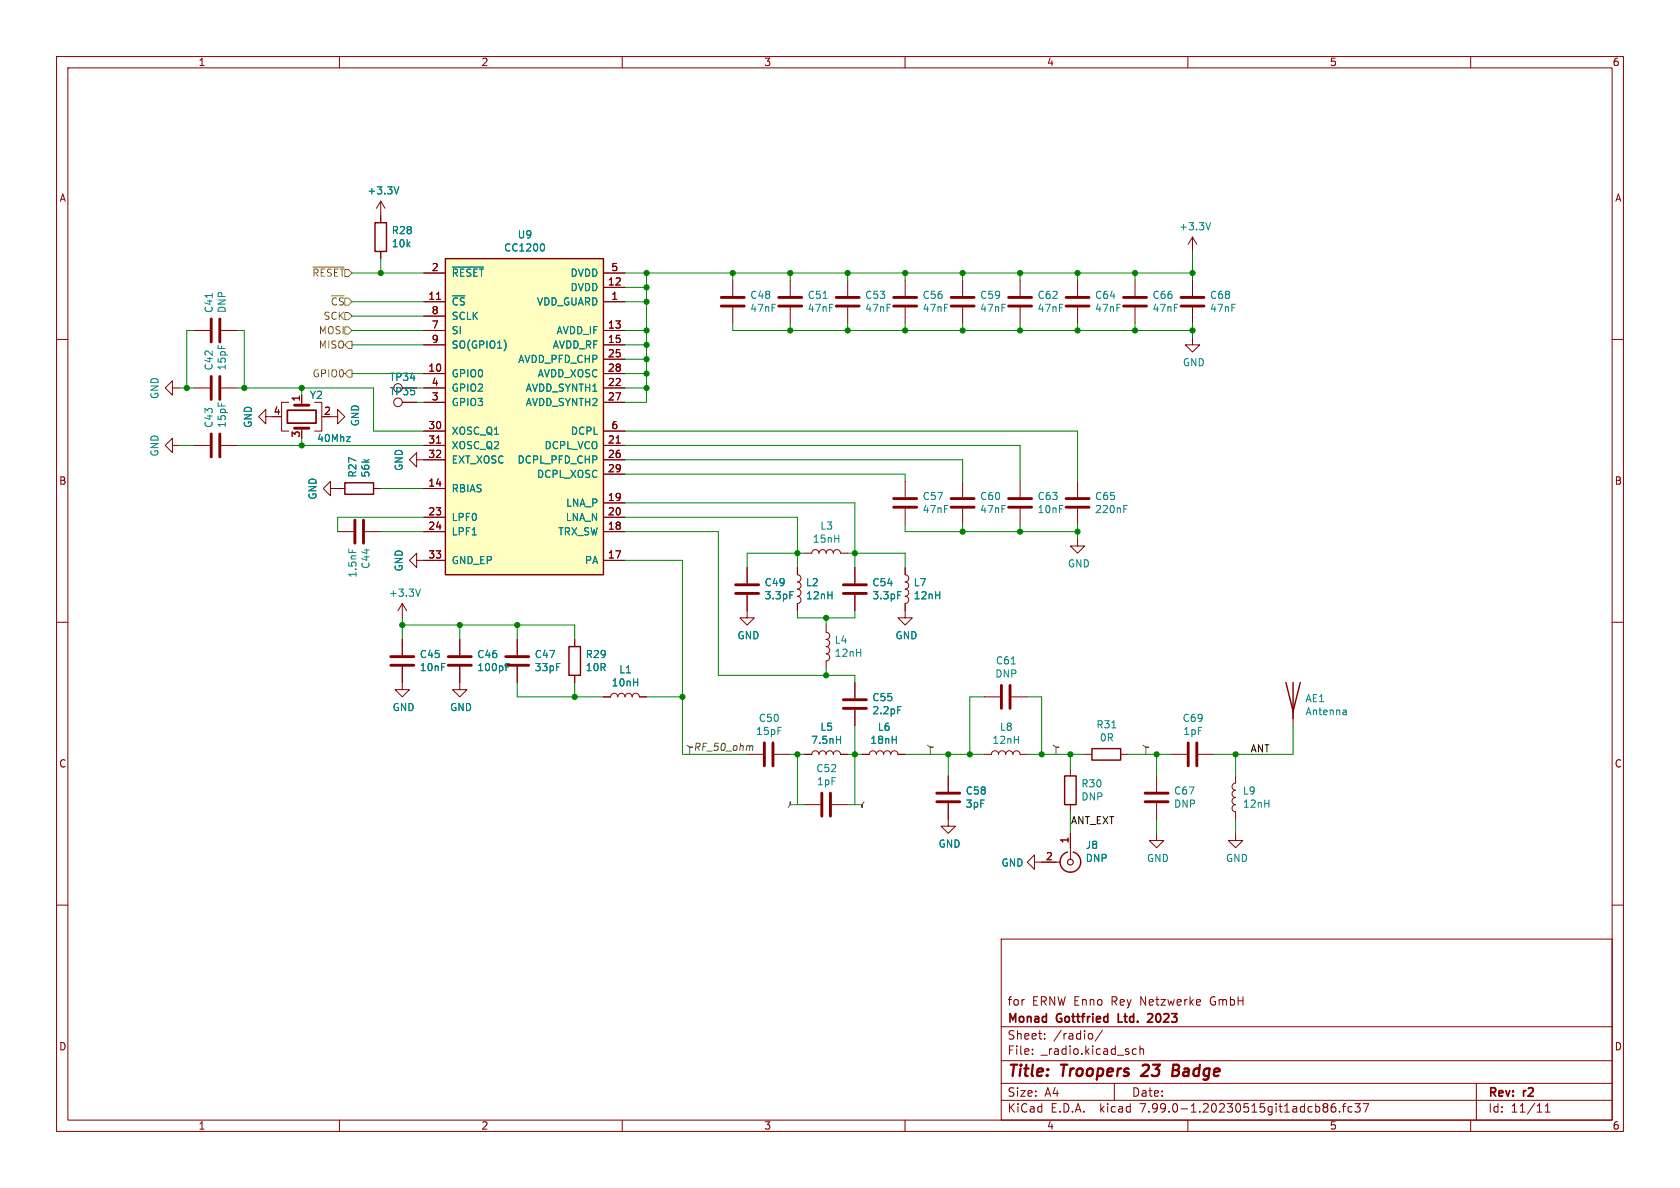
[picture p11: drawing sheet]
<svg xmlns="http://www.w3.org/2000/svg" width="297mm" height="210mm" viewBox="0 0 297 210" stroke-linecap="round" stroke-linejoin="round" font-family="sans-serif">
<g fill="none" stroke="#840000" stroke-width=".18">
<path d="M10 10h277v190h-277zM12 12h273v186h-273zM60 10v2M110 10v2M160 10v2M210 10v2M260 10v2M67.3 35.6l-.8 1.2M67.3 35.6v3.8M67.3 35.6l.8 1.2M10 60h2M34.3 58.4h2.8"/>
<path d="M39.1 58.4h2.8M67.3 44.5v1.2M74.9 53.3h3.8M74.9 58.4h3.8M74.9 48.3h3.8M74.9 55.9h3.8M77.2 52.9h.7M106.7 53.3h3.8M106.7 50.8h3.8M106.7 58.4h3.8M106.7 48.3h3.8M129.5 49.5v2.8"/>
<path d="M129.5 54.4v2.8M139.7 49.5v2.8M139.7 54.4v2.8M149.9 49.5v2.8M149.9 54.4v2.8M160 49.5v2.8M160 54.4v2.8M170.2 49.5v2.8M170.2 54.4v2.8M180.3 49.5v2.8M180.3 54.4v2.8M190.5 49.5v2.8"/>
<path d="M190.5 54.4v2.8M200.7 49.5v2.8M200.7 54.4v2.8M210.8 59.7v1.3h1.3l-1.3 1.2-1.3-1.2h1.3M210.8 41.9l-.7 1.3M210.8 41.9v2.6M210.8 49.5v2.8M210.8 54.4v2.8M210.8 41.9l.8 1.3M285 60h2M30.5 78.7v-1.2l-1.3 1.2 1.3 1.3v-1.3h1.2M30.5 68.6v-1.3l-1.3 1.3 1.3 1.3v-1.3h1.2"/>
<path d="M34.3 78.7h2.8M34.3 68.6h2.8M39.1 78.7h2.8M39.1 68.6h2.8M47 73.7v-1.3l-1.3 1.3 1.3 1.2v-1.2h1.3M49.5 73.7h.3M51.1 71.1h-1.3v5.1h1.3M53.3 69.9v1.7M53.3 75.7v.5M55.6 71.1h1.3v5.1h-1.3M58.4 73.7h1.3v-1.3l1.3 1.3-1.3 1.2v-1.2M71.1 68.6h2.6"/>
<path d="M71.1 71.1h2.6M74.9 66h3.8M74.9 61h3.8M74.9 78.7h3.8M74.9 68.6h3.8M74.9 71.1h3.8M74.9 76.2h3.8M77.2 78.3h.7M106.7 66h3.8M106.7 61h3.8M106.7 78.7h3.8M106.7 68.6h3.8"/>
<path d="M106.7 63.5h3.8M106.7 71.1h3.8M106.7 76.2h3.8M108.9 78.3h.8M58.4 86.4v-1.3l-1.3 1.3 1.3 1.2v-1.2h2.6M59.7 94h2.8M64.5 94h2.8M66 86.4h1.3M73.7 99.1v-1.3l-1.3 1.3 1.3 1.2v-1.2h5M73.7 81.3v-1.3l-1.3 1.3 1.3 1.3v-1.3h5M74.9 86.4h3.8M74.9 94h3.8"/>
<path d="M74.9 91.4h3.8M106.7 99.1h3.8M106.7 94h3.8M106.7 88.9h3.8M106.7 91.4h3.8M106.7 81.3h3.8M106.7 83.8h3.8M142.2 97.8h1.3a.64 .64 0 0 1 .6-.6 .64 .64 0 0 1 .7 .6 .64 .64 0 0 1 .6-.6 .64 .64 0 0 1 .6 .6 .64 .64 0 0 1 .7-.6 .64 .64 0 0 1 .6 .6 .64 .64 0 0 1 .7-.6 .64 .64 0 0 1 .6 .6h1.3M160 85.1v2.8M160 89.9v2.8M170.2 85.1v2.8M170.2 89.9v2.8"/>
<path d="M180.3 85.1v2.8M180.3 89.9v2.8M190.5 95.3v1.2h1.3l-1.3 1.3-1.3-1.3h1.3M190.5 85.1v2.8M190.5 89.9v2.8M10 110h2M71.1 117.9v4h1.3l-1.3 1.3-1.3-1.3h1.3M71.1 106.7l-.7 1.3M71.1 106.7v2.5M71.1 113v2.8M71.1 106.7l.8 1.3M81.3 117.9v4h1.2l-1.2 1.3-1.3-1.3h1.3"/>
<path d="M81.3 113v2.8M91.4 113v2.8M91.4 117.9v2.8M101.6 113v1.3M101.6 119.4v1.3M132.1 105.2v4h1.2l-1.2 1.3-1.3-1.3h1.3M132.1 100.3v2.8M141 100.3v1.3a.64 .64 0 0 1 .6 .6 .64 .64 0 0 1-.6 .7 .64 .64 0 0 1 .6 .6 .64 .64 0 0 1-.6 .6 .64 .64 0 0 1 .6 .7 .64 .64 0 0 1-.6 .6 .64 .64 0 0 1 .6 .6 .64 .64 0 0 1-.6 .7v1.3M146 110.5v1.3a.64 .64 0 0 1 .7 .6 .64 .64 0 0 1-.7 .6 .64 .64 0 0 1 .7 .7 .64 .64 0 0 1-.7 .6 .64 .64 0 0 1 .7 .6 .64 .64 0 0 1-.7 .7 .64 .64 0 0 1 .7 .6 .64 .64 0 0 1-.7 .6v1.3M151.1 100.3v2.8M151.1 105.2v2.8M160 100.3v1.3a.64 .64 0 0 1 .7 .6 .64 .64 0 0 1-.7 .7 .64 .64 0 0 1 .7 .6 .64 .64 0 0 1-.7 .6 .64 .64 0 0 1 .7 .7 .64 .64 0 0 1-.7 .6 .64 .64 0 0 1 .7 .6 .64 .64 0 0 1-.7 .7v2.5h1.3l-1.3 1.3-1.3-1.3h1.3"/>
<path d="M285 110h2M106.7 123.2h1.2a.64 .64 0 0 1 .7-.6 .64 .64 0 0 1 .6 .6 .64 .64 0 0 1 .7-.6 .64 .64 0 0 1 .6 .6 .64 .64 0 0 1 .6-.6 .64 .64 0 0 1 .7 .6 .64 .64 0 0 1 .6-.6 .64 .64 0 0 1 .6 .6h1.3M132.1 133.4h2.8M136.9 133.4h2.8M142.2 133.4h1.3a.64 .64 0 0 1 .6-.7 .64 .64 0 0 1 .7 .7 .64 .64 0 0 1 .6-.7 .64 .64 0 0 1 .6 .7 .64 .64 0 0 1 .7-.7 .64 .64 0 0 1 .6 .7 .64 .64 0 0 1 .7-.7 .64 .64 0 0 1 .6 .7h1.3M151.1 120.7v2.7M151.1 125.5v2.8M152.4 133.4h1.3a.64 .64 0 0 1 .6-.7 .64 .64 0 0 1 .6 .7 .64 .64 0 0 1 .7-.7 .64 .64 0 0 1 .6 .7 .64 .64 0 0 1 .6-.7 .64 .64 0 0 1 .7 .7 .64 .64 0 0 1 .6-.7 .64 .64 0 0 1 .6 .7h1.3M167.6 137.2v2.8M174 133.4h1.3a.64 .64 0 0 1 .6-.7 .64 .64 0 0 1 .6 .7 .64 .64 0 0 1 .7-.7 .64 .64 0 0 1 .6 .7 .64 .64 0 0 1 .6-.7 .64 .64 0 0 1 .7 .7 .64 .64 0 0 1 .6-.7 .64 .64 0 0 1 .6 .7h1.3M174 123.2h2.8M178.8 123.2h2.8"/>
<path d="M189.2 135.9v1.3M191.8 133.4h1.2M198.1 133.4h1.3M204.5 137.2v2.8M207 133.4h2.8M211.8 133.4h2.8M218.4 137.2v1.2a.64 .64 0 0 0-.6 .7 .64 .64 0 0 0 .6 .6 .64 .64 0 0 0-.6 .6 .64 .64 0 0 0 .6 .7 .64 .64 0 0 0-.6 .6 .64 .64 0 0 0 .6 .6 .64 .64 0 0 0-.6 .7 .64 .64 0 0 0 .6 .6v1.3M228.6 125.7v2.6M10 160h2M142.2 142.2h2.8M147.1 142.2h2.8M167.6 142v4.1h1.3l-1.3 1.2-1.2-1.2h1.2"/>
<path d="M182.9 152.4v-1.3l-1.3 1.3 1.3 1.3v-1.3h4.6M189.2 142.2v1.3M189.2 147.3v4.6M204.5 147.3v1.3h1.2l-1.2 1.3-1.3-1.3h1.3M204.5 142v2.8M218.4 147.3v1.3h1.3l-1.3 1.3-1.2-1.3h1.2M285 160h2M177 166h108v32h-108zM212 176.7l.2 .4-.7 .1M212.2 177.6l-.2 .1M60 198v2M110 198v2"/>
<path d="M160 198v2M177 194.5h108M177 191.5h108M177 187.5h108M177 181.5h108M182.5 186.3v.1M182.5 185.5v.1M184.7 183.6v.1M184.7 182.8v.1M192.7 182.7l.3 .1 .2 .2-.1 .6-.4 .1M194.9 182.1l-1.3 2M197 191.5v3"/>
<path d="M200.2 186.3l.3 .1 .4-.1M200.9 185.5l-.4-.1-.3 .1M201.5 185.5l.2-.1 .4 .1 .1 .9M201.5 184.9v1.5M210 198v2M234.5 195.1l.2 .3-.2 .3 .2 .2v.4l-.2 .3M236 195.1a.59 .59 0 0 0-.7 .6v.6l.2 .2 .4 .1 .2-.1 .1-.5-.2-.3h-.4l-.3 .3M236.8 196.5v.1M237.3 195.6h.6M237.9 195.1l-.4 .2v1.3M239 195.7l-.4-.1-.3 .3v.4l.2 .2h.5M239.5 195.1h1l-.5 .6 .4 .1v.7l-.2 .1h-.5l-.2-.1"/>
<path d="M241 195.1h1l-.7 1.5M260 198v2M261 191.5v6.5M271.7 196.6h.9M273.2 196.6h.8M273.2 195.5l.4-.4v1.5"/>
<circle cx="70.4" cy="71.1" r=".76"/>
<circle cx="70.4" cy="68.6" r=".76"/>
</g>
<path d="M207.3 189.2h.7M208.1 188.2h-.6l-.3 2h.8" fill="none" stroke="#840000" stroke-width=".4"/>
<path d="M50.8 72.5h5.1v2.3h-5.1zM203.1 179.2l-.2 .1M203.7 179.8l-.9 .9h1" fill="none" stroke="#840000" stroke-width=".3"/>
<g fill="none" stroke="#840000" stroke-width=".51">
<path d="M37.3 56.4v4.1M38.9 56.4v4.1M127.5 54.1h4.1M127.5 52.6h4.1M137.7 54.1h4M137.7 52.6h4M147.8 54.1h4.1M147.8 52.6h4.1M158 54.1h4.1M158 52.6h4.1M168.1 54.1h4.1M168.1 52.6h4.1"/>
<path d="M178.3 54.1h4.1M178.3 52.6h4.1M188.5 54.1h4M188.5 52.6h4M198.6 54.1h4.1M198.6 52.6h4.1M208.8 54.1h4.1M208.8 52.6h4.1M37.3 66.5v4.1M37.3 76.7v4.1M38.9 66.5v4.1M38.9 76.7v4.1"/>
<path d="M52.1 71.6h2.5M52.1 75.7h2.5M62.7 91.9v4.1M64.3 91.9v4.1M158 89.7h4.1M158 88.1h4.1M168.1 89.7h4.1M168.1 88.1h4.1M178.3 89.7h4.1M178.3 88.1h4.1M188.5 89.7h4M188.5 88.1h4"/>
<path d="M69.1 117.6h4.1M69.1 116.1h4.1M79.2 117.6h4.1M79.2 116.1h4.1M89.4 117.6h4.1M89.4 116.1h4.1M130 104.9h4.1M130 103.4h4.1M149.1 104.9h4.1M149.1 103.4h4.1M135.1 131.3v4.1M136.7 131.3v4.1"/>
<path d="M149.1 125.2h4.1M149.1 123.7h4.1M177 121.2v4M178.6 121.2v4M210.1 131.3v4.1M211.6 131.3v4.1M145.3 140.2v4.1M146.8 140.2v4.1M165.6 141.7h4.1M165.6 140.2h4.1M202.4 141.7h4.1M202.4 140.2h4.1"/>
</g>
<g fill="none" stroke="#008484" stroke-width=".18">
<path d="M69.7 33l.4 1.3 .4-1.3M213.2 39.4l.4 1.2 .4-1.2M37.5 51.9v.7M80 47.2h5.5M96 43.1a.79 .79 0 0 1 0 1.3M136.5 53.8h.6M145.5 52.8h.7M146.7 53.8h.6M156.8 53.8h.6M167 53.8h.6M177.1 53.8h.6M187.3 53.8h.6"/>
<path d="M197.5 53.8h.6M207.6 53.8h.6M217.8 53.8h.6M38.6 61v.6M38.6 71.2v.6M61.3 77.2h.6l-.6 .8h.6M89.4 60.5l.1 .4-.1 .8M61.7 97.1v.6M147.6 95.2h.7M148.3 94.6v1.3M167 89.4h.6M177.1 89.4h.6"/>
<path d="M187.3 89.4h.6M198.7 89.4h.6M198.7 90h.4M73.5 104.1l.4 1.3 .4-1.3M78.1 117.3h.6M89.5 117.3h.6M89.5 117.9h.4M98.4 117.3h.6M112.7 120v1.3M139.6 104.6h.7M146.4 105.2h.7M147.1 104.6v1.3"/>
<path d="M151.4 115.4h.8M152.2 114.8v1.2M158.7 104.6h.6M165.4 105.2h.7M166.1 104.6v1.3M178.8 117.4h.7M112 120.6h.7M137.5 128.6h.6M147.9 130.7h.7M148.6 130.1v1.3M157.7 130.7h.8M158.5 130.1v1.3"/>
<path d="M158.7 124.9h.6M179.3 130.7h.7M180 130.1v1.3M196.6 128.7h.7M237.6 125.5h.2l.2 .2v.7M238 126.3l-.4 .1M238 125.8l-.4 .1M223.6 142h.7M224.3 141.4v1.3"/>
</g>
<path d="M66.3 39.4h2v5.1h-2zM78.7 45.7h28v55.9h-28zM61 85.3h5v2.1h-5zM100.6 114.3h2v5.1h-2zM188.2 137.2h2v5h-2zM193 132.3h5.1v2.1h-5.1zM227.3 120.7l1.3 5 1.3-5M228.6 120.7v6.3M188.7 150.6a1.81 1.81 0 0 0-.9 2.8 1.81 1.81 0 0 0 2.9 0 1.81 1.81 0 0 0-1-2.8" fill="none" stroke="#840000" stroke-width=".25"/>
<circle cx="189.2" cy="152.4" r=".51" fill="none" stroke="#840000" stroke-width=".2"/>
<path d="M78.7 45.7h28v55.9h-28z" fill="#ffffc2" stroke="#ffffc2" stroke-width=".18"/>
<path d="M121.4 131.7l.5 .4h.5h-.5v1.3M132.8 131.8l.3 .2-.1 .7M164 131.7l.5 .4h.5h-.5v1.3M186.2 131.7l.5 .4h.5h-.5v1.3M202.1 131.7l.5 .4h.5h-.5v1.3M141 142.2h-1.3v-.5v.5l-.4 .5M152.8 141.7l-.4 .5v.5v-.5h-1.3" fill="none" stroke="#484848" stroke-width=".18"/>
<path d="M55.3 47.2h5.5M61 57.8h.6l.6 .6-.6 .7h-.6zM61 55.2h.6l.6 .7-.6 .6h-.6zM61.6 60.3h.6v1.3h-.6l-.6-.6zM61.6 65.4h.6v1.3h-.6l-.6-.7z" fill="none" stroke="#848400" stroke-width=".18"/>
<g fill="none" stroke="#008400" stroke-width=".18">
<path d="M34.3 58.4h-1.3v10.2M41.9 58.4h1.3v10.2M62.2 58.4h12.7M62.2 55.9h12.7M62.2 53.3h12.7M62.2 48.3h12.7M67.3 45.7v2.6M110.5 58.4h3.8M110.5 53.3h3.8M110.5 48.3h100.3M110.5 50.8h3.8M114.3 48.3v22.8h-3.8"/>
<path d="M129.5 57.2v1.2h81.3M129.5 48.3v1.2M139.7 48.3v1.2M139.7 57.2v1.2M149.9 48.3v1.2M149.9 57.2v1.2M160 48.3v1.2M160 57.2v1.2M170.2 48.3v1.2M170.2 57.2v1.2M180.3 48.3v1.2M180.3 57.2v1.2"/>
<path d="M190.5 48.3v1.2M190.5 57.2v1.2M200.7 48.3v1.2M200.7 57.2v1.2M210.8 44.5v5M210.8 57.2v2.5M31.7 68.6h2.6M31.7 78.7h2.6M41.9 68.6h24.1v7.6h8.9M41.9 78.7h33M53.3 68.6v1.3M53.3 77.5v1.2"/>
<path d="M62.2 61h12.7M62.2 66h12.7M73.7 68.6h1.2M73.7 71.1h1.2M110.5 68.6h3.8M110.5 61h3.8M110.5 66h3.8M110.5 78.7h69.8v6.4M110.5 63.5h3.8M110.5 76.2h80v8.9M67.3 94h7.6M67.3 86.4h7.6"/>
<path d="M74.9 91.4h-15.2v2.6M110.5 94h16.5v25.4h24.1v1.3M110.5 91.4h30.5v8.9M110.5 99.1h10.1v34.3h11.5M110.5 81.3h59.7v3.8M110.5 83.8h49.5v1.3M110.5 88.9h40.6v11.4M142.2 97.8h-10.1v2.5M149.9 97.8h10.1v2.5M160 92.7v1.3h30.5M170.2 92.7v1.3M180.3 92.7v1.3"/>
<path d="M190.5 92.7v2.6M71.1 110.5h30.5v2.5M71.1 109.2v3.8M81.3 110.5v2.5M91.4 110.5v2.5M141 108v1.2h10.1v-1.2M146 109.2v1.3M146 118.1v1.3M91.4 120.7v2.5h15.3M101.6 120.7v2.5M114.3 123.2h6.3M139.7 133.4h2.5"/>
<path d="M141 133.4v8.8h1.2M149.9 133.4h2.5M151.1 128.3v13.9h-1.2M160 133.4h14M167.6 133.4v3.8M174 123.2h-2.6v10.2M181.6 123.2h2.5v10.2M181.6 133.4h10.2M189.2 133.4v2.5M199.4 133.4h7.6M204.5 133.4v3.8M218.4 133.4v3.8"/>
<path d="M228.6 128.3v5.1h-14M189.2 143.5v3.8M204.5 144.8v2.5M218.4 144.8v2.5"/>
</g>
<g fill="#008400" stroke="#008400" stroke-width=".18">
<circle cx="167.6" cy="133.4" r=".46"/>
<circle cx="146" cy="119.4" r=".46"/>
<circle cx="151.1" cy="133.4" r=".46"/>
<circle cx="190.5" cy="58.4" r=".46"/>
<circle cx="200.7" cy="48.3" r=".46"/>
<circle cx="190.5" cy="48.3" r=".46"/>
<circle cx="200.7" cy="58.4" r=".46"/>
<circle cx="210.8" cy="48.3" r=".46"/>
<circle cx="170.2" cy="48.3" r=".46"/>
<circle cx="180.3" cy="48.3" r=".46"/>
<circle cx="210.8" cy="58.4" r=".46"/>
<circle cx="149.9" cy="48.3" r=".46"/>
<circle cx="139.7" cy="48.3" r=".46"/>
<circle cx="149.9" cy="58.4" r=".46"/>
<circle cx="139.7" cy="58.4" r=".46"/>
<circle cx="160" cy="58.4" r=".46"/>
<circle cx="184.1" cy="133.4" r=".46"/>
<circle cx="171.4" cy="133.4" r=".46"/>
<circle cx="218.4" cy="133.4" r=".46"/>
<circle cx="189.2" cy="133.4" r=".46"/>
<circle cx="204.5" cy="133.4" r=".46"/>
<circle cx="180.3" cy="58.4" r=".46"/>
<circle cx="170.2" cy="58.4" r=".46"/>
<circle cx="160" cy="48.3" r=".46"/>
<circle cx="180.3" cy="94" r=".46"/>
<circle cx="170.2" cy="94" r=".46"/>
<circle cx="190.5" cy="94" r=".46"/>
<circle cx="151.1" cy="97.8" r=".46"/>
<circle cx="146" cy="109.2" r=".46"/>
<circle cx="141" cy="133.4" r=".46"/>
<circle cx="120.6" cy="123.2" r=".46"/>
<circle cx="91.4" cy="110.5" r=".46"/>
<circle cx="101.6" cy="123.2" r=".46"/>
<circle cx="141" cy="97.8" r=".46"/>
<circle cx="114.3" cy="58.4" r=".46"/>
<circle cx="114.3" cy="61" r=".46"/>
<circle cx="67.3" cy="48.3" r=".46"/>
<circle cx="81.3" cy="110.5" r=".46"/>
<circle cx="71.1" cy="110.5" r=".46"/>
<circle cx="114.3" cy="50.8" r=".46"/>
<circle cx="114.3" cy="48.3" r=".46"/>
<circle cx="114.3" cy="53.3" r=".46"/>
<circle cx="114.3" cy="66" r=".46"/>
<circle cx="114.3" cy="63.5" r=".46"/>
<circle cx="129.5" cy="48.3" r=".46"/>
<circle cx="114.3" cy="68.6" r=".46"/>
<circle cx="53.3" cy="78.7" r=".46"/>
<circle cx="53.3" cy="68.6" r=".46"/>
<circle cx="43.2" cy="68.6" r=".46"/>
<circle cx="33" cy="68.6" r=".46"/>
</g>
<g font-size="2.8" fill="#840000">
<text x="178" y="190.8">Title:</text>
<text x="187.5" y="190.8">Troopers</text>
<text x="202.3" y="190.8">23</text>
<text x="208.3" y="190.8">Badge</text>
</g>
<g font-size="2.1" fill="#840000">
<text x="178" y="177.9">for</text>
<text x="182.4" y="177.9">ERNW Enno</text>
<text x="196.4" y="177.9">Rey Netzwerke</text>
<text x="214" y="177.9">GmbH</text>
<text x="178" y="183.9">Sheet:</text>
<text x="178" y="181.1">Monad</text>
<text x="186.2" y="183.9">/radio/</text>
<text x="186.7" y="181.1">Gottfried</text>
<text x="198" y="181.1">Ltd.</text>
<text x="203.8" y="181.1">2023</text>
<text x="178" y="186.6">File:</text>
<text x="184" y="186.6">_radio.kicad_sch</text>
<text x="178" y="196.8">KiCad</text>
<text x="178" y="194">Size:</text>
<text x="184.6" y="194">A4</text>
<text x="185.7" y="196.8">E.D.A.</text>
<text x="194.4" y="196.8">kicad</text>
<text x="200" y="194">Date:</text>
<text x="201.5" y="196.8">7.99.0-1.20230515git1adcb86.fc37</text>
<text x="263" y="194.2">Rev:</text>
<text x="263" y="196.8">Id:</text>
<text x="267" y="196.8">11/11</text>
<text x="269.2" y="194.2">r2</text>
</g>
<g font-size="1.8" fill="#840000">
<text x="35" y="11.8">1</text>
<text x="85" y="11.8">2</text>
<text x="135" y="11.8">3</text>
<text x="185" y="11.8">4</text>
<text x="235" y="11.8">5</text>
<text x="285" y="11.8">6</text>
<text x="10.4" y="35.8">A</text>
<text x="285.4" y="35.8">A</text>
<text x="75.6" y="53.1">11</text>
<text x="76.2" y="48">2</text>
<text x="107.3" y="50.5">12</text>
<text x="107.9" y="53.1">1</text>
<text x="107.9" y="48">5</text>
<text x="76.2" y="58.2">7</text>
<text x="76.2" y="55.6">8</text>
<text x="107.3" y="58.2">13</text>
<text x="75.6" y="65.8">10</text>
<text x="76.2" y="60.7">9</text>
<text x="107.3" y="60.7">15</text>
<text x="107.3" y="63.2">25</text>
<text x="107.3" y="65.8">28</text>
<text x="53.1" y="71.2" transform="rotate(-90 53.1 71.2)">1</text>
<text x="76.2" y="70.9">3</text>
<text x="76.2" y="68.3">4</text>
<text x="107.3" y="68.3">22</text>
<text x="107.3" y="70.9">27</text>
<text x="48.2" y="73.4">4</text>
<text x="53.1" y="77.5" transform="rotate(-90 53.1 77.5)">3</text>
<text x="57.1" y="73.4">2</text>
<text x="75.6" y="75.9">30</text>
<text x="107.9" y="75.9">6</text>
<text x="75.6" y="78.5">31</text>
<text x="75.6" y="81">32</text>
<text x="107.3" y="78.5">21</text>
<text x="107.3" y="81">26</text>
<text x="107.3" y="83.6">29</text>
<text x="10.3" y="85.8">B</text>
<text x="75.6" y="86.1">14</text>
<text x="107.3" y="88.6">19</text>
<text x="285.3" y="85.8">B</text>
<text x="75.6" y="91.2">23</text>
<text x="75.6" y="93.7">24</text>
<text x="107.3" y="93.7">18</text>
<text x="107.3" y="91.2">20</text>
<text x="75.6" y="98.8">33</text>
<text x="107.3" y="98.8">17</text>
<text x="10.3" y="135.8">C</text>
<text x="285.3" y="135.8">C</text>
<text x="189" y="149.3" transform="rotate(-90 189 149.3)">1</text>
<text x="184.8" y="152.1">2</text>
<text x="10.3" y="185.8">D</text>
<text x="285.3" y="185.8">D</text>
<text x="35" y="199.8">1</text>
<text x="85" y="199.8">2</text>
<text x="135" y="199.8">3</text>
<text x="185" y="199.8">4</text>
<text x="235" y="199.8">5</text>
<text x="285" y="199.8">6</text>
</g>
<g font-size="1.8" fill="#008484">
<text x="64.8" y="34.5">+3.3V</text>
<text x="69.1" y="41.6">R28</text>
<text x="208.3" y="40.9">+3.3V</text>
<text x="69.1" y="43.9">10k</text>
<text x="89" y="44.6">CC1200</text>
<text x="91.4" y="42.3">U9</text>
<text x="79.8" y="49.1">~{RESET}</text>
<text x="100.6" y="51.6">DVDD</text>
<text x="100.6" y="49.1">DVDD</text>
<text x="132.5" y="53">C48</text>
<text x="142.6" y="53">C51</text>
<text x="152.8" y="53">C53</text>
<text x="162.9" y="53">C56</text>
<text x="173.1" y="53">C59</text>
<text x="183.3" y="53">C62</text>
<text x="193.4" y="53">C64</text>
<text x="203.6" y="53">C66</text>
<text x="213.7" y="53">C68</text>
<text x="37.8" y="55.5" transform="rotate(-90 37.8 55.5)">C41</text>
<text x="40.1" y="55.5" transform="rotate(-90 40.1 55.5)">DNP</text>
<text x="79.8" y="54.2">~{CS}</text>
<text x="79.8" y="59.2">SI</text>
<text x="79.8" y="56.7">SCLK</text>
<text x="94.7" y="54.2">VDD_GUARD</text>
<text x="98.2" y="59.2">AVDD_IF</text>
<text x="132.5" y="55.3">47nF</text>
<text x="142.6" y="55.3">47nF</text>
<text x="152.8" y="55.3">47nF</text>
<text x="162.9" y="55.3">47nF</text>
<text x="173.1" y="55.3">47nF</text>
<text x="183.3" y="55.3">47nF</text>
<text x="193.4" y="55.3">47nF</text>
<text x="203.6" y="55.3">47nF</text>
<text x="213.7" y="55.3">47nF</text>
<text x="37.8" y="65.7" transform="rotate(-90 37.8 65.7)">C42</text>
<text x="40.1" y="65.7" transform="rotate(-90 40.1 65.7)">15pF</text>
<text x="79.8" y="61.8">SO(GPIO1)</text>
<text x="91.4" y="64.3">AVDD_PFD_CHP</text>
<text x="97.5" y="61.8">AVDD_RF</text>
<text x="208.9" y="64.9">GND</text>
<text x="28.2" y="70.7" transform="rotate(-90 28.2 70.7)">GND</text>
<text x="54.6" y="70.7">Y2</text>
<text x="68.7" y="67.5">TP34</text>
<text x="68.7" y="70">TP35</text>
<text x="79.8" y="66.9">GPIO0</text>
<text x="79.8" y="71.9">GPIO3</text>
<text x="79.8" y="69.4">GPIO2</text>
<text x="92.7" y="69.4">AVDD_SYNTH1</text>
<text x="92.7" y="71.9">AVDD_SYNTH2</text>
<text x="94.8" y="66.9">AVDD_XOSC</text>
<text x="37.8" y="75.8" transform="rotate(-90 37.8 75.8)">C43</text>
<text x="40.1" y="75.8" transform="rotate(-90 40.1 75.8)">15pF</text>
<text x="44.7" y="75.8" transform="rotate(-90 44.7 75.8)">GND</text>
<text x="63.6" y="75.5" transform="rotate(-90 63.6 75.5)">GND</text>
<text x="79.8" y="77">XOSC_Q1</text>
<text x="100.7" y="77">DCPL</text>
<text x="28.2" y="80.9" transform="rotate(-90 28.2 80.9)">GND</text>
<text x="55.9" y="78.3">40Mhz</text>
<text x="71.4" y="83.4" transform="rotate(-90 71.4 83.4)">GND</text>
<text x="79.8" y="79.6">XOSC_Q2</text>
<text x="79.8" y="82.1">EXT_XOSC</text>
<text x="91.3" y="82.1">DCPL_PFD_CHP</text>
<text x="96" y="79.6">DCPL_VCO</text>
<text x="56.1" y="88.5" transform="rotate(-90 56.1 88.5)">GND</text>
<text x="63.2" y="84.6" transform="rotate(-90 63.2 84.6)">R27</text>
<text x="65.5" y="84.6" transform="rotate(-90 65.5 84.6)">56k</text>
<text x="79.8" y="87.2">RBIAS</text>
<text x="94.7" y="84.6">DCPL_XOSC</text>
<text x="99.9" y="89.7">LNA_P</text>
<text x="162.9" y="88.6">C57</text>
<text x="173.1" y="88.6">C60</text>
<text x="183.3" y="88.6">C63</text>
<text x="193.4" y="88.6">C65</text>
<text x="79.8" y="92.3">LPF0</text>
<text x="79.8" y="94.8">LPF1</text>
<text x="98.5" y="94.8">TRX_SW</text>
<text x="99.8" y="92.3">LNA_N</text>
<text x="144.9" y="93.8">L3</text>
<text x="162.9" y="90.9">47nF</text>
<text x="173.1" y="90.9">47nF</text>
<text x="183.3" y="90.9">10nF</text>
<text x="193.4" y="90.9">220nF</text>
<text x="65.5" y="100.7" transform="rotate(-90 65.5 100.7)">C44</text>
<text x="71.4" y="101.2" transform="rotate(-90 71.4 101.2)">GND</text>
<text x="79.8" y="99.9">GND_EP</text>
<text x="103.2" y="99.9">PA</text>
<text x="143.5" y="96.1">15nH</text>
<text x="188.6" y="100.5">GND</text>
<text x="63.2" y="102.3" transform="rotate(-90 63.2 102.3)">1.5nF</text>
<text x="68.6" y="105.7">+3.3V</text>
<text x="135" y="103.8">C49</text>
<text x="135" y="106.1">3.3pF</text>
<text x="142.3" y="103.8">L2</text>
<text x="142.3" y="106.1">12nH</text>
<text x="154.1" y="103.8">C54</text>
<text x="154.1" y="106.1">3.3pF</text>
<text x="161.4" y="103.8">L7</text>
<text x="161.4" y="106.1">12nH</text>
<text x="130.2" y="113.2">GND</text>
<text x="147.4" y="114">L4</text>
<text x="158.1" y="113.2">GND</text>
<text x="74" y="116.5">C45</text>
<text x="74" y="118.8">10nF</text>
<text x="84.2" y="116.5">C46</text>
<text x="84.2" y="118.8">100pF</text>
<text x="94.4" y="116.5">C47</text>
<text x="94.4" y="118.8">33pF</text>
<text x="103.4" y="116.5">R29</text>
<text x="103.4" y="118.8">10R</text>
<text x="109.3" y="119.2">L1</text>
<text x="147.4" y="116.3">12nH</text>
<text x="175.8" y="119.9">DNP</text>
<text x="175.9" y="117.6">C61</text>
<text x="69.2" y="125.9">GND</text>
<text x="79.4" y="125.9">GND</text>
<text x="108" y="121.5">10nH</text>
<text x="154.1" y="124.1">C55</text>
<text x="230.6" y="124.3">AE1</text>
<text x="133.5" y="130.1">15pF</text>
<text x="134" y="127.8">C50</text>
<text x="143.2" y="131.7">7.5nH</text>
<text x="144.9" y="129.3">L5</text>
<text x="153.7" y="131.7">18nH</text>
<text x="154.1" y="126.4">2.2pF</text>
<text x="155" y="129.3">L6</text>
<text x="175.3" y="131.7">12nH</text>
<text x="176.6" y="129.3">L8</text>
<text x="193.7" y="128.9">R31</text>
<text x="194.3" y="131.2">0R</text>
<text x="208.9" y="127.8">C69</text>
<text x="209" y="130.1">1pF</text>
<text x="230.6" y="126.6">Antenna</text>
<text x="144.1" y="136.7">C52</text>
<text x="144.3" y="139">1pF</text>
<text x="170.6" y="140.6">C58</text>
<text x="170.6" y="142.9">3pF</text>
<text x="191" y="139.4">R30</text>
<text x="191" y="141.7">DNP</text>
<text x="207.4" y="140.6">C67</text>
<text x="207.4" y="142.9">DNP</text>
<text x="219.6" y="140.6">L9</text>
<text x="219.6" y="142.9">12nH</text>
<text x="165.8" y="150">GND</text>
<text x="176.9" y="153.4">GND</text>
<text x="191.8" y="150.2">J8</text>
<text x="191.8" y="152.5">DNP</text>
<text x="202.6" y="152.5">GND</text>
<text x="216.6" y="152.5">GND</text>
</g>
<g font-size="1.8" fill="#848400">
<text x="55" y="49.1">~{RESET}</text>
<text x="56.1" y="59.2">MOSI</text>
<text x="57" y="56.7">SCK</text>
<text x="58.3" y="54.2">~{CS}</text>
<text x="56.1" y="61.8">MISO</text>
<text x="55" y="66.9">GPIO0</text>
</g>
<text font-size="1.8" fill="#484848" x="122.5" y="132.9">RF_50_ohm</text>
<g font-size="1.8">
<text x="221" y="133.1">ANT</text>
<text x="189.2" y="145.8">ANT_EXT</text>
</g>
</svg>
